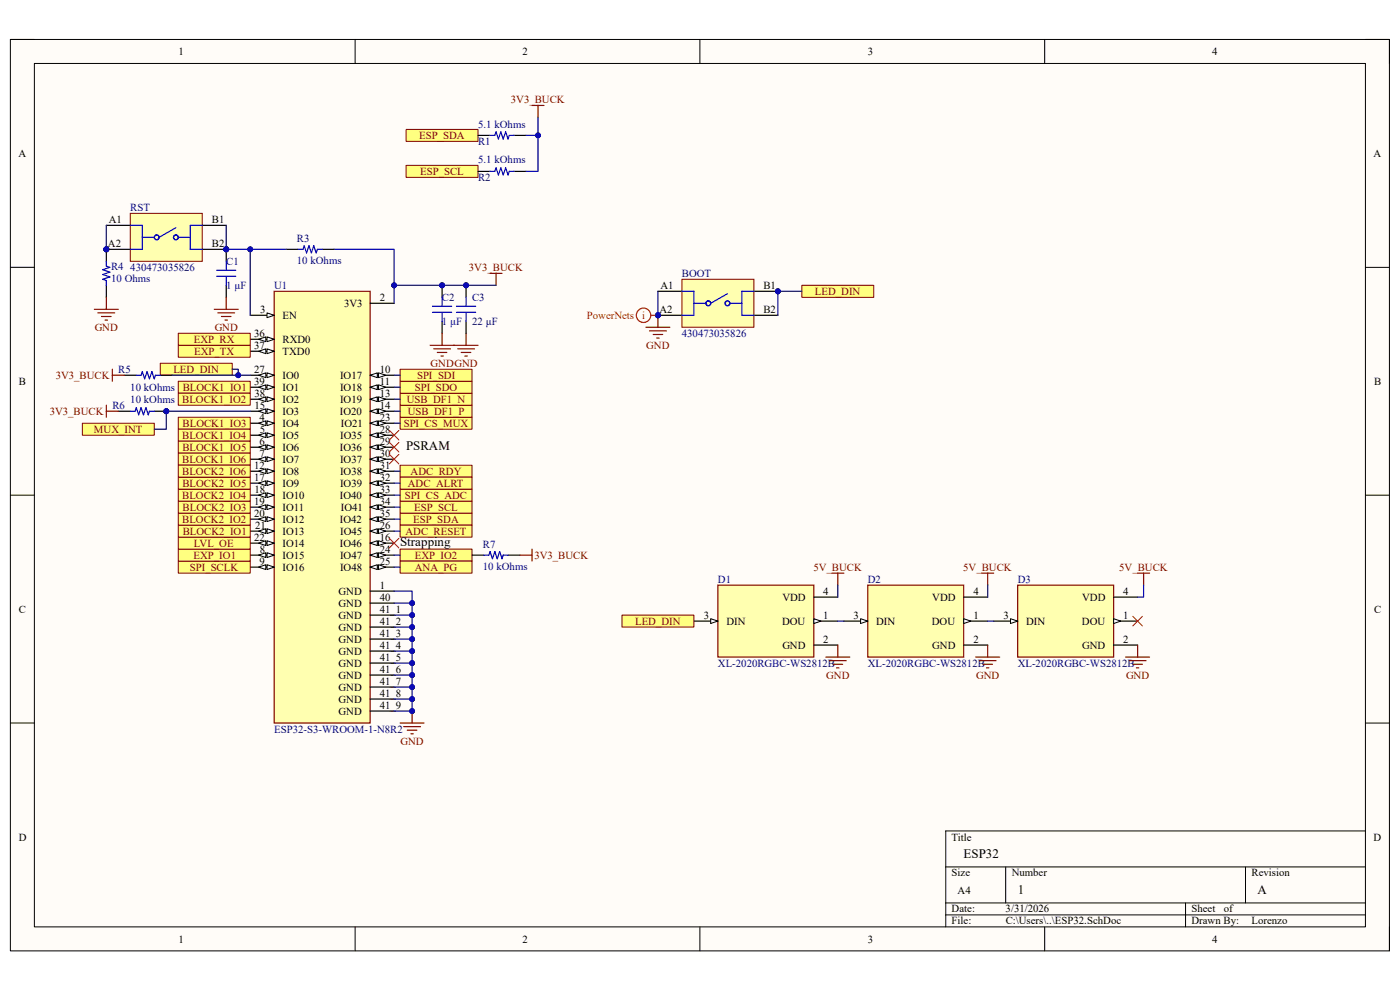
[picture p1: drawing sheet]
<svg xmlns="http://www.w3.org/2000/svg" width="297mm" height="210mm" viewBox="0 0 297 210" stroke-linecap="round" stroke-linejoin="round" font-family="sans-serif">
<path d="M2.2 8.4h292.6v193.3h-292.6z" fill-rule="evenodd" fill="#fffcf8"/>
<path d="M2.2 8.4h292.6v193.3h-292.6z" fill="none" stroke="#000" stroke-width=".21"/>
<path d="M7.3 13.5h282.4v183.1h-282.4z" fill-rule="evenodd" fill="#fffcf8"/>
<g fill="none" stroke="#000" stroke-width=".21">
<path d="M2.2 8.4h5.1M7.3 13.5h282.4v183.1h-282.4zM75.3 8.4v5.1M148.5 8.4v5.1M221.6 8.4v5.1M289.7 8.4h5.1v5.1M2.2 56.7h5.1M289.7 56.7h5.1M2.2 105h5.1M289.7 105.1h5.1M2.2 153.4h5.1M289.7 153.4h5.1"/>
<path d="M289.7 176.3h-89.1v20.3M75.3 196.6v5.1M148.5 196.6v5.1M200.6 183.9h89.1M200.6 191.5h89.1M200.6 194.1h89.1M213.4 183.9v7.6M221.6 196.6v5.1M251.5 191.5v5.1M264.2 183.9v7.6M294.8 196.6v5.1"/>
</g>
<path d="M152.3 124.1h20.4v15.3h-20.4z" fill-rule="evenodd" fill="#ffffb0"/>
<path d="M152.3 124.1h20.4v15.3h-20.4z" fill="none" stroke="#800000" stroke-width=".25"/>
<path d="M147.2 131.8h5.1" fill="none" stroke="#000" stroke-width=".25"/>
<path d="M150.8 131.2l1.5 .6-1.5 .5z" fill="#f8fcff"/>
<path d="M150.8 131.2l1.5 .6-1.5 .5z" fill="none" stroke="#000" stroke-width=".21"/>
<path d="M172.7 126.7h5M172.7 131.8h5" fill="none" stroke="#000" stroke-width=".25"/>
<path d="M172.7 131.3l1.5 .5-1.5 .5z" fill="#f8fcff"/>
<path d="M172.7 131.3l1.5 .5-1.5 .5z" fill="none" stroke="#000" stroke-width=".21"/>
<path d="M172.7 136.8h5" fill="none" stroke="#000" stroke-width=".25"/>
<path d="M58.2 61.8h20.3v91.6h-20.3z" fill-rule="evenodd" fill="#ffffb0"/>
<path d="M58.2 61.8h20.3v91.6h-20.3z" fill="none" stroke="#800000" stroke-width=".25"/>
<path d="M53.1 66.9h5.1" fill="none" stroke="#000" stroke-width=".25"/>
<path d="M56.6 66.4l1.6 .5-1.6 .5z" fill="#f8fcff"/>
<path d="M56.6 66.4l1.6 .5-1.6 .5z" fill="none" stroke="#000" stroke-width=".21"/>
<path d="M53.1 72h5.1" fill="none" stroke="#000" stroke-width=".25"/>
<path d="M56.6 71.5l1.6 .5-1.6 .5z" fill="#f8fcff"/>
<path d="M56.6 71.5l1.6 .5-1.6 .5z" fill="none" stroke="#000" stroke-width=".21"/>
<path d="M54.9 72l1.5-.5v1z" fill="#f8fcff"/>
<path d="M54.9 72l1.5-.5v1z" fill="none" stroke="#000" stroke-width=".21"/>
<path d="M53.1 74.5h5.1" fill="none" stroke="#000" stroke-width=".25"/>
<path d="M56.6 74l1.6 .5-1.6 .5z" fill="#f8fcff"/>
<path d="M56.6 74l1.6 .5-1.6 .5z" fill="none" stroke="#000" stroke-width=".21"/>
<path d="M54.9 74.5l1.5-.5v1z" fill="#f8fcff"/>
<path d="M54.9 74.5l1.5-.5v1z" fill="none" stroke="#000" stroke-width=".21"/>
<path d="M53.1 79.6h5.1" fill="none" stroke="#000" stroke-width=".25"/>
<path d="M56.6 79.1l1.6 .5-1.6 .5z" fill="#f8fcff"/>
<path d="M56.6 79.1l1.6 .5-1.6 .5z" fill="none" stroke="#000" stroke-width=".21"/>
<path d="M54.9 79.6l1.5-.5v1z" fill="#f8fcff"/>
<path d="M54.9 79.6l1.5-.5v1z" fill="none" stroke="#000" stroke-width=".21"/>
<path d="M53.1 82.1h5.1" fill="none" stroke="#000" stroke-width=".25"/>
<path d="M56.6 81.6l1.6 .5-1.6 .6z" fill="#f8fcff"/>
<path d="M56.6 81.6l1.6 .5-1.6 .6z" fill="none" stroke="#000" stroke-width=".21"/>
<path d="M54.9 82.1l1.5-.5v1.1z" fill="#f8fcff"/>
<path d="M54.9 82.1l1.5-.5v1.1z" fill="none" stroke="#000" stroke-width=".21"/>
<path d="M53.1 84.7h5.1" fill="none" stroke="#000" stroke-width=".25"/>
<path d="M56.6 84.2l1.6 .5-1.6 .5z" fill="#f8fcff"/>
<path d="M56.6 84.2l1.6 .5-1.6 .5z" fill="none" stroke="#000" stroke-width=".21"/>
<path d="M54.9 84.7l1.5-.5v1z" fill="#f8fcff"/>
<path d="M54.9 84.7l1.5-.5v1z" fill="none" stroke="#000" stroke-width=".21"/>
<path d="M53.1 87.2h5.1" fill="none" stroke="#000" stroke-width=".25"/>
<path d="M56.6 86.7l1.6 .5-1.6 .5z" fill="#f8fcff"/>
<path d="M56.6 86.7l1.6 .5-1.6 .5z" fill="none" stroke="#000" stroke-width=".21"/>
<path d="M54.9 87.2l1.5-.5v1z" fill="#f8fcff"/>
<path d="M54.9 87.2l1.5-.5v1z" fill="none" stroke="#000" stroke-width=".21"/>
<path d="M53.1 89.8h5.1" fill="none" stroke="#000" stroke-width=".25"/>
<path d="M56.6 89.3l1.6 .5-1.6 .5z" fill="#f8fcff"/>
<path d="M56.6 89.3l1.6 .5-1.6 .5z" fill="none" stroke="#000" stroke-width=".21"/>
<path d="M54.9 89.8l1.5-.5v1z" fill="#f8fcff"/>
<path d="M54.9 89.8l1.5-.5v1z" fill="none" stroke="#000" stroke-width=".21"/>
<path d="M53.1 92.3h5.1" fill="none" stroke="#000" stroke-width=".25"/>
<path d="M56.6 91.8l1.6 .5-1.6 .5z" fill="#f8fcff"/>
<path d="M56.6 91.8l1.6 .5-1.6 .5z" fill="none" stroke="#000" stroke-width=".21"/>
<path d="M54.9 92.3l1.5-.5v1z" fill="#f8fcff"/>
<path d="M54.9 92.3l1.5-.5v1z" fill="none" stroke="#000" stroke-width=".21"/>
<path d="M53.1 94.9h5.1" fill="none" stroke="#000" stroke-width=".25"/>
<path d="M56.6 94.4l1.6 .5-1.6 .5z" fill="#f8fcff"/>
<path d="M56.6 94.4l1.6 .5-1.6 .5z" fill="none" stroke="#000" stroke-width=".21"/>
<path d="M54.9 94.9l1.5-.5v1z" fill="#f8fcff"/>
<path d="M54.9 94.9l1.5-.5v1z" fill="none" stroke="#000" stroke-width=".21"/>
<path d="M53.1 97.4h5.1" fill="none" stroke="#000" stroke-width=".25"/>
<path d="M56.6 96.9l1.6 .5-1.6 .5z" fill="#f8fcff"/>
<path d="M56.6 96.9l1.6 .5-1.6 .5z" fill="none" stroke="#000" stroke-width=".21"/>
<path d="M54.9 97.4l1.5-.5v1z" fill="#f8fcff"/>
<path d="M54.9 97.4l1.5-.5v1z" fill="none" stroke="#000" stroke-width=".21"/>
<path d="M53.1 100h5.1" fill="none" stroke="#000" stroke-width=".25"/>
<path d="M56.6 99.4l1.6 .6-1.6 .5z" fill="#f8fcff"/>
<path d="M56.6 99.4l1.6 .6-1.6 .5z" fill="none" stroke="#000" stroke-width=".21"/>
<path d="M54.9 100l1.5-.6v1.1z" fill="#f8fcff"/>
<path d="M54.9 100l1.5-.6v1.1z" fill="none" stroke="#000" stroke-width=".21"/>
<path d="M53.1 102.5h5.1" fill="none" stroke="#000" stroke-width=".25"/>
<path d="M56.6 102l1.6 .5-1.6 .5z" fill="#f8fcff"/>
<path d="M56.6 102l1.6 .5-1.6 .5z" fill="none" stroke="#000" stroke-width=".21"/>
<path d="M54.9 102.5l1.5-.5v1z" fill="#f8fcff"/>
<path d="M54.9 102.5l1.5-.5v1z" fill="none" stroke="#000" stroke-width=".21"/>
<path d="M53.1 105h5.1" fill="none" stroke="#000" stroke-width=".25"/>
<path d="M56.6 104.5l1.6 .5-1.6 .6z" fill="#f8fcff"/>
<path d="M56.6 104.5l1.6 .5-1.6 .6z" fill="none" stroke="#000" stroke-width=".21"/>
<path d="M54.9 105l1.5-.5v1.1z" fill="#f8fcff"/>
<path d="M54.9 105l1.5-.5v1.1z" fill="none" stroke="#000" stroke-width=".21"/>
<path d="M53.1 107.6h5.1" fill="none" stroke="#000" stroke-width=".25"/>
<path d="M56.6 107.1l1.6 .5-1.6 .5z" fill="#f8fcff"/>
<path d="M56.6 107.1l1.6 .5-1.6 .5z" fill="none" stroke="#000" stroke-width=".21"/>
<path d="M54.9 107.6l1.5-.5v1z" fill="#f8fcff"/>
<path d="M54.9 107.6l1.5-.5v1z" fill="none" stroke="#000" stroke-width=".21"/>
<path d="M53.1 110.1h5.1" fill="none" stroke="#000" stroke-width=".25"/>
<path d="M56.6 109.6l1.6 .5-1.6 .5z" fill="#f8fcff"/>
<path d="M56.6 109.6l1.6 .5-1.6 .5z" fill="none" stroke="#000" stroke-width=".21"/>
<path d="M54.9 110.1l1.5-.5v1z" fill="#f8fcff"/>
<path d="M54.9 110.1l1.5-.5v1z" fill="none" stroke="#000" stroke-width=".21"/>
<path d="M53.1 112.7h5.1" fill="none" stroke="#000" stroke-width=".25"/>
<path d="M56.6 112.2l1.6 .5-1.6 .5z" fill="#f8fcff"/>
<path d="M56.6 112.2l1.6 .5-1.6 .5z" fill="none" stroke="#000" stroke-width=".21"/>
<path d="M54.9 112.7l1.5-.5v1z" fill="#f8fcff"/>
<path d="M54.9 112.7l1.5-.5v1z" fill="none" stroke="#000" stroke-width=".21"/>
<path d="M53.1 115.2h5.1" fill="none" stroke="#000" stroke-width=".25"/>
<path d="M56.6 114.7l1.6 .5-1.6 .5z" fill="#f8fcff"/>
<path d="M56.6 114.7l1.6 .5-1.6 .5z" fill="none" stroke="#000" stroke-width=".21"/>
<path d="M54.9 115.2l1.5-.5v1z" fill="#f8fcff"/>
<path d="M54.9 115.2l1.5-.5v1z" fill="none" stroke="#000" stroke-width=".21"/>
<path d="M53.1 117.8h5.1" fill="none" stroke="#000" stroke-width=".25"/>
<path d="M56.6 117.3l1.6 .5-1.6 .5z" fill="#f8fcff"/>
<path d="M56.6 117.3l1.6 .5-1.6 .5z" fill="none" stroke="#000" stroke-width=".21"/>
<path d="M54.9 117.8l1.5-.5v1z" fill="#f8fcff"/>
<path d="M54.9 117.8l1.5-.5v1z" fill="none" stroke="#000" stroke-width=".21"/>
<path d="M53.1 120.3h5.1" fill="none" stroke="#000" stroke-width=".25"/>
<path d="M56.6 119.8l1.6 .5-1.6 .5z" fill="#f8fcff"/>
<path d="M56.6 119.8l1.6 .5-1.6 .5z" fill="none" stroke="#000" stroke-width=".21"/>
<path d="M54.9 120.3l1.5-.5v1z" fill="#f8fcff"/>
<path d="M54.9 120.3l1.5-.5v1z" fill="none" stroke="#000" stroke-width=".21"/>
<path d="M78.5 64.3h5.1M78.5 79.6h5.1" fill="none" stroke="#000" stroke-width=".25"/>
<path d="M78.5 79.6l1.5-.5v1z" fill="#f8fcff"/>
<path d="M78.5 79.6l1.5-.5v1z" fill="none" stroke="#000" stroke-width=".21"/>
<path d="M80.3 79.1l1.5 .5-1.5 .5z" fill="#f8fcff"/>
<path d="M80.3 79.1l1.5 .5-1.5 .5z" fill="none" stroke="#000" stroke-width=".21"/>
<path d="M78.5 82.1h5.1" fill="none" stroke="#000" stroke-width=".25"/>
<path d="M78.5 82.1l1.5-.5v1.1z" fill="#f8fcff"/>
<path d="M78.5 82.1l1.5-.5v1.1z" fill="none" stroke="#000" stroke-width=".21"/>
<path d="M80.3 81.6l1.5 .5-1.5 .6z" fill="#f8fcff"/>
<path d="M80.3 81.6l1.5 .5-1.5 .6z" fill="none" stroke="#000" stroke-width=".21"/>
<path d="M78.5 84.7h5.1" fill="none" stroke="#000" stroke-width=".25"/>
<path d="M78.5 84.7l1.5-.5v1z" fill="#f8fcff"/>
<path d="M78.5 84.7l1.5-.5v1z" fill="none" stroke="#000" stroke-width=".21"/>
<path d="M80.3 84.2l1.5 .5-1.5 .5z" fill="#f8fcff"/>
<path d="M80.3 84.2l1.5 .5-1.5 .5z" fill="none" stroke="#000" stroke-width=".21"/>
<path d="M78.5 87.2h5.1" fill="none" stroke="#000" stroke-width=".25"/>
<path d="M78.5 87.2l1.6-.5v1z" fill="#f8fcff"/>
<path d="M78.5 87.2l1.6-.5v1z" fill="none" stroke="#000" stroke-width=".21"/>
<path d="M80.3 86.7l1.5 .5-1.5 .5z" fill="#f8fcff"/>
<path d="M80.3 86.7l1.5 .5-1.5 .5z" fill="none" stroke="#000" stroke-width=".21"/>
<path d="M78.5 89.8h5.1" fill="none" stroke="#000" stroke-width=".25"/>
<path d="M78.5 89.8l1.6-.5v1z" fill="#f8fcff"/>
<path d="M78.5 89.8l1.6-.5v1z" fill="none" stroke="#000" stroke-width=".21"/>
<path d="M80.3 89.3l1.5 .5-1.5 .5z" fill="#f8fcff"/>
<path d="M80.3 89.3l1.5 .5-1.5 .5z" fill="none" stroke="#000" stroke-width=".21"/>
<path d="M78.5 92.3h5.1" fill="none" stroke="#000" stroke-width=".25"/>
<path d="M78.5 92.3l1.6-.5v1z" fill="#f8fcff"/>
<path d="M78.5 92.3l1.6-.5v1z" fill="none" stroke="#000" stroke-width=".21"/>
<path d="M80.3 91.8l1.5 .5-1.5 .5z" fill="#f8fcff"/>
<path d="M80.3 91.8l1.5 .5-1.5 .5z" fill="none" stroke="#000" stroke-width=".21"/>
<path d="M78.5 94.9h5.1" fill="none" stroke="#000" stroke-width=".25"/>
<path d="M78.5 94.9l1.6-.5v1z" fill="#f8fcff"/>
<path d="M78.5 94.9l1.6-.5v1z" fill="none" stroke="#000" stroke-width=".21"/>
<path d="M80.3 94.4l1.5 .5-1.5 .5z" fill="#f8fcff"/>
<path d="M80.3 94.4l1.5 .5-1.5 .5z" fill="none" stroke="#000" stroke-width=".21"/>
<path d="M78.5 97.4h5.1" fill="none" stroke="#000" stroke-width=".25"/>
<path d="M78.5 97.4l1.6-.5v1z" fill="#f8fcff"/>
<path d="M78.5 97.4l1.6-.5v1z" fill="none" stroke="#000" stroke-width=".21"/>
<path d="M80.3 96.9l1.5 .5-1.5 .5z" fill="#f8fcff"/>
<path d="M80.3 96.9l1.5 .5-1.5 .5z" fill="none" stroke="#000" stroke-width=".21"/>
<path d="M78.5 100h5.1" fill="none" stroke="#000" stroke-width=".25"/>
<path d="M78.5 100l1.6-.6v1.1z" fill="#f8fcff"/>
<path d="M78.5 100l1.6-.6v1.1z" fill="none" stroke="#000" stroke-width=".21"/>
<path d="M80.3 99.4l1.5 .6-1.5 .5z" fill="#f8fcff"/>
<path d="M80.3 99.4l1.5 .6-1.5 .5z" fill="none" stroke="#000" stroke-width=".21"/>
<path d="M78.5 102.5h5.1" fill="none" stroke="#000" stroke-width=".25"/>
<path d="M78.5 102.5l1.6-.5v1z" fill="#f8fcff"/>
<path d="M78.5 102.5l1.6-.5v1z" fill="none" stroke="#000" stroke-width=".21"/>
<path d="M80.3 102l1.5 .5-1.5 .5z" fill="#f8fcff"/>
<path d="M80.3 102l1.5 .5-1.5 .5z" fill="none" stroke="#000" stroke-width=".21"/>
<path d="M78.5 105h5.1" fill="none" stroke="#000" stroke-width=".25"/>
<path d="M78.5 105l1.6-.5v1.1z" fill="#f8fcff"/>
<path d="M78.5 105l1.6-.5v1.1z" fill="none" stroke="#000" stroke-width=".21"/>
<path d="M80.3 104.5l1.5 .5-1.5 .6z" fill="#f8fcff"/>
<path d="M80.3 104.5l1.5 .5-1.5 .6z" fill="none" stroke="#000" stroke-width=".21"/>
<path d="M78.5 107.6h5.1" fill="none" stroke="#000" stroke-width=".25"/>
<path d="M78.5 107.6l1.6-.5v1z" fill="#f8fcff"/>
<path d="M78.5 107.6l1.6-.5v1z" fill="none" stroke="#000" stroke-width=".21"/>
<path d="M80.3 107.1l1.5 .5-1.5 .5z" fill="#f8fcff"/>
<path d="M80.3 107.1l1.5 .5-1.5 .5z" fill="none" stroke="#000" stroke-width=".21"/>
<path d="M78.5 110.1h5.1" fill="none" stroke="#000" stroke-width=".25"/>
<path d="M78.5 110.1l1.6-.5v1z" fill="#f8fcff"/>
<path d="M78.5 110.1l1.6-.5v1z" fill="none" stroke="#000" stroke-width=".21"/>
<path d="M80.3 109.6l1.5 .5-1.5 .5z" fill="#f8fcff"/>
<path d="M80.3 109.6l1.5 .5-1.5 .5z" fill="none" stroke="#000" stroke-width=".21"/>
<path d="M78.5 112.7h5.1" fill="none" stroke="#000" stroke-width=".25"/>
<path d="M78.5 112.7l1.6-.5v1z" fill="#f8fcff"/>
<path d="M78.5 112.7l1.6-.5v1z" fill="none" stroke="#000" stroke-width=".21"/>
<path d="M80.3 112.2l1.5 .5-1.5 .5z" fill="#f8fcff"/>
<path d="M80.3 112.2l1.5 .5-1.5 .5z" fill="none" stroke="#000" stroke-width=".21"/>
<path d="M78.5 115.2h5.1" fill="none" stroke="#000" stroke-width=".25"/>
<path d="M78.5 115.2l1.6-.5v1z" fill="#f8fcff"/>
<path d="M78.5 115.2l1.6-.5v1z" fill="none" stroke="#000" stroke-width=".21"/>
<path d="M80.3 114.7l1.5 .5-1.5 .5z" fill="#f8fcff"/>
<path d="M80.3 114.7l1.5 .5-1.5 .5z" fill="none" stroke="#000" stroke-width=".21"/>
<path d="M78.5 117.8h5.1" fill="none" stroke="#000" stroke-width=".25"/>
<path d="M78.5 117.8l1.6-.5v1z" fill="#f8fcff"/>
<path d="M78.5 117.8l1.6-.5v1z" fill="none" stroke="#000" stroke-width=".21"/>
<path d="M80.3 117.3l1.5 .5-1.5 .5z" fill="#f8fcff"/>
<path d="M80.3 117.3l1.5 .5-1.5 .5z" fill="none" stroke="#000" stroke-width=".21"/>
<path d="M78.5 120.3h5.1" fill="none" stroke="#000" stroke-width=".25"/>
<path d="M78.5 120.3l1.6-.5v1z" fill="#f8fcff"/>
<path d="M78.5 120.3l1.6-.5v1z" fill="none" stroke="#000" stroke-width=".21"/>
<path d="M80.3 119.8l1.5 .5-1.5 .5z" fill="#f8fcff"/>
<path d="M80.3 119.8l1.5 .5-1.5 .5z" fill="none" stroke="#000" stroke-width=".21"/>
<path d="M78.5 125.4h5.1M78.5 127.9h5.1M78.5 130.5h5.1M78.5 133h5.1M78.5 135.6h5.1M78.5 138.1h5.1M78.5 140.7h5.1M78.5 143.2h5.1M78.5 145.7h5.1M78.5 148.3h5.1M78.5 150.8h5.1" fill="none" stroke="#000" stroke-width=".25"/>
<path d="M84.9 108.9h15.2v2.5h-15.2z" fill-rule="evenodd" fill="#ffff80"/>
<path d="M84.9 108.9h15.2v2.5h-15.2z" fill="none" stroke="#800000" stroke-width=".21"/>
<path d="M84.9 106.3h15.2v2.6h-15.2z" fill-rule="evenodd" fill="#ffff80"/>
<path d="M84.9 106.3h15.2v2.6h-15.2z" fill="none" stroke="#800000" stroke-width=".21"/>
<path d="M37.8 119h15.3v2.6h-15.3z" fill-rule="evenodd" fill="#ffff80"/>
<path d="M37.8 119h15.3v2.6h-15.3z" fill="none" stroke="#800000" stroke-width=".21"/>
<path d="M84.9 88.5h15.2v2.6h-15.2z" fill-rule="evenodd" fill="#ffff80"/>
<path d="M84.9 88.5h15.2v2.6h-15.2z" fill="none" stroke="#800000" stroke-width=".21"/>
<path d="M84.9 111.4h15.2v2.6h-15.2z" fill-rule="evenodd" fill="#ffff80"/>
<path d="M84.9 111.4h15.2v2.6h-15.2z" fill="none" stroke="#800000" stroke-width=".21"/>
<path d="M86.2 27.5h15.2v2.5h-15.2z" fill-rule="evenodd" fill="#ffff80"/>
<path d="M86.2 27.5h15.2v2.5h-15.2z" fill="none" stroke="#800000" stroke-width=".21"/>
<path d="M86.2 35.1h15.2v2.5h-15.2z" fill-rule="evenodd" fill="#ffff80"/>
<path d="M86.2 35.1h15.2v2.5h-15.2z" fill="none" stroke="#800000" stroke-width=".21"/>
<path d="M101.4 28.7h2.6M101.4 36.4h2.6M109.1 28.7h2.5M109.1 36.4h2.5" fill="none" stroke="#000" stroke-width=".25"/>
<path d="M104 28.7h1l.2-.7 .5 1.5 .6-1.5 .5 1.5 .5-1.5 .5 1.5 .2-.8h1.1M104 36.4h1l.2-.8 .5 1.5 .6-1.5 .5 1.5 .5-1.5 .5 1.5 .2-.7h1.1" fill="none" stroke="#00f" stroke-width=".25"/>
<circle cx="93.8" cy="60.5" r=".51" fill="#000080"/>
<circle cx="93.8" cy="60.5" r=".51" fill="none" stroke="#000080" stroke-width=".21"/>
<path d="M93.8 60.5v2.6M93.8 68.2v2.5" fill="none" stroke="#000" stroke-width=".25"/>
<circle cx="93.8" cy="60.5" r=".51" fill="#000080"/>
<circle cx="93.8" cy="60.5" r=".51" fill="none" stroke="#000080" stroke-width=".21"/>
<path d="M91.8 65h4M91.8 66.3h4M93.8 63.1v1.9M93.8 66.3v1.9" fill="none" stroke="#00f" stroke-width=".25"/>
<path d="M91.2 73.2h10.2M92 74h3.6M92.8 74.8h2M93.5 75.5h.5M93.8 70.7v2.5M97.1 74h3.6M97.9 74.8h2M98.6 75.5h.5M98.9 70.7v2.5" fill="none" stroke="#800000" stroke-width=".25"/>
<circle cx="48" cy="52.9" r=".51" fill="#000080"/>
<circle cx="48" cy="52.9" r=".51" fill="none" stroke="#000080" stroke-width=".21"/>
<path d="M48 52.9v2.5M48 60.5v2.6" fill="none" stroke="#000" stroke-width=".25"/>
<circle cx="48" cy="52.9" r=".51" fill="#000080"/>
<circle cx="48" cy="52.9" r=".51" fill="none" stroke="#000080" stroke-width=".21"/>
<path d="M46 57.3h4M46 58.6h4M48 55.4v1.9M48 58.6v1.9M63.3 52.9h1l.2-.8 .5 1.6 .5-1.6 .6 1.6 .5-1.6 .5 1.6 .2-.8h1" fill="none" stroke="#00f" stroke-width=".25"/>
<path d="M45.5 65.6h5M46.2 66.4h3.6M47 67.1h2M47.7 67.9h.5M48 63.1v2.5" fill="none" stroke="#800000" stroke-width=".25"/>
<path d="M60.7 52.9h2.6M68.3 52.9h2.6" fill="none" stroke="#000" stroke-width=".25"/>
<circle cx="22.6" cy="52.9" r=".51" fill="#000080"/>
<circle cx="22.6" cy="52.9" r=".51" fill="none" stroke="#000080" stroke-width=".21"/>
<circle cx="48" cy="52.9" r=".51" fill="#000080"/>
<circle cx="48" cy="52.9" r=".51" fill="none" stroke="#000080" stroke-width=".21"/>
<path d="M27.6 45.3h15.3v10.1h-15.3z" fill-rule="evenodd" fill="#ffffb0"/>
<path d="M27.6 45.3h15.3v10.1h-15.3z" fill="none" stroke="#800000" stroke-width=".21"/>
<path d="M22.6 47.8h5M22.6 52.9h5" fill="none" stroke="#000" stroke-width=".25"/>
<circle cx="22.6" cy="52.9" r=".51" fill="#000080"/>
<circle cx="22.6" cy="52.9" r=".51" fill="none" stroke="#000080" stroke-width=".21"/>
<path d="M42.9 52.9h5.1" fill="none" stroke="#000" stroke-width=".25"/>
<circle cx="48" cy="52.9" r=".51" fill="#000080"/>
<circle cx="48" cy="52.9" r=".51" fill="none" stroke="#000080" stroke-width=".21"/>
<path d="M42.9 47.8h5.1" fill="none" stroke="#000" stroke-width=".25"/>
<g fill="none" stroke="#00f" stroke-width=".25">
<path d="M27.6 47.8h2.6v5.1h-2.6M30.2 50.3h2.5M37.3 48.3l-3.6 2M37.8 50.3h2.6M42.9 47.8h-2.5v5.1h2.5"/>
<circle cx="33.2" cy="50.3" r=".51"/>
<circle cx="37.3" cy="50.3" r=".51"/>
</g>
<circle cx="22.6" cy="52.9" r=".51" fill="#000080"/>
<circle cx="22.6" cy="52.9" r=".51" fill="none" stroke="#000080" stroke-width=".21"/>
<path d="M22.6 52.9v2.5" fill="none" stroke="#000" stroke-width=".25"/>
<circle cx="22.6" cy="52.9" r=".51" fill="#000080"/>
<circle cx="22.6" cy="52.9" r=".51" fill="none" stroke="#000080" stroke-width=".21"/>
<path d="M22.6 60.5v2.6" fill="none" stroke="#000" stroke-width=".25"/>
<path d="M22.6 55.4v1.1l.7 .2-1.5 .5 1.5 .5-1.5 .5 1.5 .5-1.5 .6 .8 .2v1" fill="none" stroke="#00f" stroke-width=".25"/>
<path d="M20 65.6h5.1M20.8 66.4h3.5M21.5 67.1h2.1M22.3 67.9h.5M22.6 63.1v2.5M84.9 153.4h5.1M85.6 154.1h3.6M86.4 154.9h2M87.2 155.7h.5M87.4 150.8v2.6" fill="none" stroke="#800000" stroke-width=".25"/>
<circle cx="87.4" cy="150.8" r=".51" fill="#000080"/>
<circle cx="87.4" cy="150.8" r=".51" fill="none" stroke="#000080" stroke-width=".21"/>
<path d="M175.2 139.4h5.1M176.5 121.6h2.5M177.7 121.6v2.5M177.7 136.8v2.6M176 140.2h3.5M176.7 140.9h2.1M177.5 141.7h.5" fill="none" stroke="#800000" stroke-width=".25"/>
<path d="M184.1 124.1h20.3v15.3h-20.3z" fill-rule="evenodd" fill="#ffffb0"/>
<path d="M184.1 124.1h20.3v15.3h-20.3z" fill="none" stroke="#800000" stroke-width=".25"/>
<path d="M179 131.8h5.1" fill="none" stroke="#000" stroke-width=".25"/>
<path d="M182.6 131.3l1.5 .5-1.5 .5z" fill="#f8fcff"/>
<path d="M182.6 131.3l1.5 .5-1.5 .5z" fill="none" stroke="#000" stroke-width=".21"/>
<path d="M204.4 126.7h5.1M204.4 131.8h5.1" fill="none" stroke="#000" stroke-width=".25"/>
<path d="M204.4 131.3l1.6 .5-1.6 .5z" fill="#f8fcff"/>
<path d="M204.4 131.3l1.6 .5-1.6 .5z" fill="none" stroke="#000" stroke-width=".21"/>
<path d="M204.4 136.8h5.1" fill="none" stroke="#000" stroke-width=".25"/>
<path d="M207 139.4h5.1M208.3 121.6h2.5M209.5 121.6v2.5M209.5 136.8v2.6M207.8 140.2h3.5M208.5 140.9h2.1M209.3 141.7h.5" fill="none" stroke="#800000" stroke-width=".25"/>
<path d="M215.9 124.1h20.4v15.3h-20.4z" fill-rule="evenodd" fill="#ffffb0"/>
<path d="M215.9 124.1h20.4v15.3h-20.4z" fill="none" stroke="#800000" stroke-width=".25"/>
<path d="M210.8 131.8h5.1" fill="none" stroke="#000" stroke-width=".25"/>
<path d="M214.4 131.3l1.5 .5-1.5 .5z" fill="#f8fcff"/>
<path d="M214.4 131.3l1.5 .5-1.5 .5z" fill="none" stroke="#000" stroke-width=".21"/>
<path d="M236.3 126.7h5M236.3 131.8h5" fill="none" stroke="#000" stroke-width=".25"/>
<path d="M236.3 131.3l1.5 .5-1.5 .5z" fill="#f8fcff"/>
<path d="M236.3 131.3l1.5 .5-1.5 .5z" fill="none" stroke="#000" stroke-width=".21"/>
<path d="M236.3 136.8h5" fill="none" stroke="#000" stroke-width=".25"/>
<path d="M238.8 139.4h5.1M241.3 136.8v2.6M241.3 121.6h2.6M242.6 121.6v2.5M239.6 140.2h3.5M240.3 140.9h2.1M241.1 141.7h.5" fill="none" stroke="#800000" stroke-width=".25"/>
<path d="M240.3 130.7l2.1 2.1M242.4 130.7l-2.1 2.1" fill="none" stroke="#f00" stroke-width=".21"/>
<path d="M34 77.1h15.3v2.5h-15.3z" fill-rule="evenodd" fill="#ffff80"/>
<path d="M34 77.1h15.3v2.5h-15.3z" fill="none" stroke="#800000" stroke-width=".21"/>
<path d="M131.9 130.5h15.3v2.5h-15.3z" fill-rule="evenodd" fill="#ffff80"/>
<path d="M131.9 130.5h15.3v2.5h-15.3z" fill="none" stroke="#800000" stroke-width=".21"/>
<path d="M82.6 91.3l2 2M82.6 93.9l2 2M82.6 96.4l2 2M84.6 91.3l-2 2M84.6 93.9l-2 2M84.6 96.4l-2 2M82.6 114.2l2 2M84.6 114.2l-2 2" fill="none" stroke="#f00" stroke-width=".21"/>
<path d="M26.4 79.6h2.5M34 79.6h2.5" fill="none" stroke="#000" stroke-width=".25"/>
<path d="M28.9 79.6h1l.3-.8 .5 1.6 .5-1.6 .5 1.6 .5-1.6 .5 1.6 .3-.8h1" fill="none" stroke="#00f" stroke-width=".25"/>
<path d="M84.9 86h15.2v2.5h-15.2z" fill-rule="evenodd" fill="#ffff80"/>
<path d="M84.9 86h15.2v2.5h-15.2z" fill="none" stroke="#800000" stroke-width=".21"/>
<path d="M84.9 83.4h15.2v2.6h-15.2z" fill-rule="evenodd" fill="#ffff80"/>
<path d="M84.9 83.4h15.2v2.6h-15.2z" fill="none" stroke="#800000" stroke-width=".21"/>
<circle cx="35.3" cy="87.2" r=".51" fill="#000080"/>
<circle cx="35.3" cy="87.2" r=".51" fill="none" stroke="#000080" stroke-width=".21"/>
<path d="M32.7 87.2h2.6" fill="none" stroke="#000" stroke-width=".25"/>
<circle cx="35.3" cy="87.2" r=".51" fill="#000080"/>
<circle cx="35.3" cy="87.2" r=".51" fill="none" stroke="#000080" stroke-width=".21"/>
<path d="M25.1 87.2h2.5" fill="none" stroke="#000" stroke-width=".25"/>
<path d="M27.6 87.2h1.1l.2-.7 .5 1.5 .5-1.5 .5 1.5 .6-1.5 .5 1.5 .2-.8h1" fill="none" stroke="#00f" stroke-width=".25"/>
<path d="M84.9 80.9h15.2v2.5h-15.2z" fill-rule="evenodd" fill="#ffff80"/>
<path d="M84.9 80.9h15.2v2.5h-15.2z" fill="none" stroke="#800000" stroke-width=".21"/>
<path d="M84.9 78.3h15.2v2.6h-15.2z" fill-rule="evenodd" fill="#ffff80"/>
<path d="M84.9 78.3h15.2v2.6h-15.2z" fill="none" stroke="#800000" stroke-width=".21"/>
<path d="M37.8 80.9h15.3v2.5h-15.3z" fill-rule="evenodd" fill="#ffff80"/>
<path d="M37.8 80.9h15.3v2.5h-15.3z" fill="none" stroke="#800000" stroke-width=".21"/>
<path d="M37.8 83.4h15.3v2.6h-15.3z" fill-rule="evenodd" fill="#ffff80"/>
<path d="M37.8 83.4h15.3v2.6h-15.3z" fill="none" stroke="#800000" stroke-width=".21"/>
<path d="M37.8 88.5h15.3v2.6h-15.3z" fill-rule="evenodd" fill="#ffff80"/>
<path d="M37.8 88.5h15.3v2.6h-15.3z" fill="none" stroke="#800000" stroke-width=".21"/>
<path d="M37.8 91.1h15.3v2.5h-15.3z" fill-rule="evenodd" fill="#ffff80"/>
<path d="M37.8 91.1h15.3v2.5h-15.3z" fill="none" stroke="#800000" stroke-width=".21"/>
<path d="M37.8 93.6h15.3v2.5h-15.3z" fill-rule="evenodd" fill="#ffff80"/>
<path d="M37.8 93.6h15.3v2.5h-15.3z" fill="none" stroke="#800000" stroke-width=".21"/>
<path d="M37.8 96.1h15.3v2.6h-15.3z" fill-rule="evenodd" fill="#ffff80"/>
<path d="M37.8 96.1h15.3v2.6h-15.3z" fill="none" stroke="#800000" stroke-width=".21"/>
<path d="M37.8 73.2h15.3v2.6h-15.3z" fill-rule="evenodd" fill="#ffff80"/>
<path d="M37.8 73.2h15.3v2.6h-15.3z" fill="none" stroke="#800000" stroke-width=".21"/>
<path d="M37.8 116.5h15.3v2.5h-15.3z" fill-rule="evenodd" fill="#ffff80"/>
<path d="M37.8 116.5h15.3v2.5h-15.3z" fill="none" stroke="#800000" stroke-width=".21"/>
<path d="M37.8 70.7h15.3v2.5h-15.3z" fill-rule="evenodd" fill="#ffff80"/>
<path d="M37.8 70.7h15.3v2.5h-15.3z" fill="none" stroke="#800000" stroke-width=".21"/>
<path d="M37.8 114h15.3v2.5h-15.3z" fill-rule="evenodd" fill="#ffff80"/>
<path d="M37.8 114h15.3v2.5h-15.3z" fill="none" stroke="#800000" stroke-width=".21"/>
<path d="M84.9 116.5h15.2v2.5h-15.2z" fill-rule="evenodd" fill="#ffff80"/>
<path d="M84.9 116.5h15.2v2.5h-15.2z" fill="none" stroke="#800000" stroke-width=".21"/>
<path d="M100.1 117.8h2.6M107.8 117.8h2.5" fill="none" stroke="#000" stroke-width=".25"/>
<path d="M102.7 117.8h1l.3-.8 .5 1.5 .5-1.5 .5 1.5 .5-1.5 .5 1.5 .3-.7h1" fill="none" stroke="#00f" stroke-width=".25"/>
<path d="M84.9 119h15.2v2.6h-15.2z" fill-rule="evenodd" fill="#ffff80"/>
<path d="M84.9 119h15.2v2.6h-15.2z" fill="none" stroke="#800000" stroke-width=".21"/>
<path d="M17.5 89.8h15.2v2.5h-15.2z" fill-rule="evenodd" fill="#ffff80"/>
<path d="M17.5 89.8h15.2v2.5h-15.2z" fill="none" stroke="#800000" stroke-width=".21"/>
<circle cx="98.9" cy="60.5" r=".51" fill="#000080"/>
<circle cx="98.9" cy="60.5" r=".51" fill="none" stroke="#000080" stroke-width=".21"/>
<path d="M98.9 60.5v2.6M98.9 68.2v2.5" fill="none" stroke="#000" stroke-width=".25"/>
<circle cx="98.9" cy="60.5" r=".51" fill="#000080"/>
<circle cx="98.9" cy="60.5" r=".51" fill="none" stroke="#000080" stroke-width=".21"/>
<path d="M96.8 65h4.1M96.8 66.3h4.1M98.9 63.1v1.9M98.9 66.3v1.9" fill="none" stroke="#00f" stroke-width=".25"/>
<path d="M37.8 111.4h15.3v2.6h-15.3z" fill-rule="evenodd" fill="#ffff80"/>
<path d="M37.8 111.4h15.3v2.6h-15.3z" fill="none" stroke="#800000" stroke-width=".21"/>
<path d="M37.8 108.9h15.3v2.5h-15.3z" fill-rule="evenodd" fill="#ffff80"/>
<path d="M37.8 108.9h15.3v2.5h-15.3z" fill="none" stroke="#800000" stroke-width=".21"/>
<path d="M37.8 106.3h15.3v2.6h-15.3z" fill-rule="evenodd" fill="#ffff80"/>
<path d="M37.8 106.3h15.3v2.6h-15.3z" fill="none" stroke="#800000" stroke-width=".21"/>
<path d="M37.8 103.8h15.3v2.5h-15.3z" fill-rule="evenodd" fill="#ffff80"/>
<path d="M37.8 103.8h15.3v2.5h-15.3z" fill="none" stroke="#800000" stroke-width=".21"/>
<path d="M37.8 101.2h15.3v2.6h-15.3z" fill-rule="evenodd" fill="#ffff80"/>
<path d="M37.8 101.2h15.3v2.6h-15.3z" fill="none" stroke="#800000" stroke-width=".21"/>
<path d="M37.8 98.7h15.3v2.5h-15.3z" fill-rule="evenodd" fill="#ffff80"/>
<path d="M37.8 98.7h15.3v2.5h-15.3z" fill="none" stroke="#800000" stroke-width=".21"/>
<path d="M84.9 103.8h15.2v2.5h-15.2z" fill-rule="evenodd" fill="#ffff80"/>
<path d="M84.9 103.8h15.2v2.5h-15.2z" fill="none" stroke="#800000" stroke-width=".21"/>
<path d="M84.9 98.7h15.2v2.5h-15.2z" fill-rule="evenodd" fill="#ffff80"/>
<path d="M84.9 98.7h15.2v2.5h-15.2z" fill="none" stroke="#800000" stroke-width=".21"/>
<path d="M84.9 101.2h15.2v2.6h-15.2z" fill-rule="evenodd" fill="#ffff80"/>
<path d="M84.9 101.2h15.2v2.6h-15.2z" fill="none" stroke="#800000" stroke-width=".21"/>
<circle cx="139.6" cy="66.9" r=".51" fill="#000080"/>
<circle cx="139.6" cy="66.9" r=".51" fill="none" stroke="#000080" stroke-width=".21"/>
<circle cx="165" cy="61.8" r=".51" fill="#000080"/>
<circle cx="165" cy="61.8" r=".51" fill="none" stroke="#000080" stroke-width=".21"/>
<path d="M144.7 59.3h15.2v10.1h-15.2z" fill-rule="evenodd" fill="#ffffb0"/>
<path d="M144.7 59.3h15.2v10.1h-15.2z" fill="none" stroke="#800000" stroke-width=".21"/>
<path d="M139.6 61.8h5.1M139.6 66.9h5.1" fill="none" stroke="#000" stroke-width=".25"/>
<circle cx="139.6" cy="66.9" r=".51" fill="#000080"/>
<circle cx="139.6" cy="66.9" r=".51" fill="none" stroke="#000080" stroke-width=".21"/>
<path d="M159.9 66.9h5.1M159.9 61.8h5.1" fill="none" stroke="#000" stroke-width=".25"/>
<circle cx="165" cy="61.8" r=".51" fill="#000080"/>
<circle cx="165" cy="61.8" r=".51" fill="none" stroke="#000080" stroke-width=".21"/>
<g fill="none" stroke="#00f" stroke-width=".25">
<path d="M144.7 61.8h2.5v5.1h-2.5M147.2 64.3h2.6M154.3 62.3l-3.5 2M154.8 64.3h2.6M159.9 61.8h-2.5v5.1h2.5"/>
<circle cx="150.3" cy="64.3" r=".51"/>
<circle cx="154.3" cy="64.3" r=".51"/>
</g>
<path d="M137 69.4h5.1M137.8 70.2h3.6M138.6 71h2M139.3 71.7h.5M139.6 66.9v2.5" fill="none" stroke="#800000" stroke-width=".25"/>
<circle cx="139.6" cy="66.9" r=".51" fill="#000080"/>
<circle cx="139.6" cy="66.9" r=".51" fill="none" stroke="#000080" stroke-width=".21"/>
<path d="M170.1 60.5h15.3v2.6h-15.3z" fill-rule="evenodd" fill="#ffff80"/>
<path d="M170.1 60.5h15.3v2.6h-15.3z" fill="none" stroke="#800000" stroke-width=".21"/>
<path d="M104 58h2.5M105.2 58v2.5" fill="none" stroke="#800000" stroke-width=".25"/>
<path d="M114.1 24.9v11.5h-2.5" fill="none" stroke="#000080" stroke-width=".25"/>
<circle cx="114.1" cy="28.7" r=".51" fill="#000080"/>
<circle cx="114.1" cy="28.7" r=".51" fill="none" stroke="#000080" stroke-width=".21"/>
<path d="M111.6 28.7h2.5" fill="none" stroke="#000080" stroke-width=".25"/>
<circle cx="114.1" cy="28.7" r=".51" fill="#000080"/>
<circle cx="114.1" cy="28.7" r=".51" fill="none" stroke="#000080" stroke-width=".21"/>
<path d="M105.2 60.5h-21.6v3.8" fill="none" stroke="#000080" stroke-width=".25"/>
<circle cx="98.9" cy="60.5" r=".51" fill="#000080"/>
<circle cx="98.9" cy="60.5" r=".51" fill="none" stroke="#000080" stroke-width=".21"/>
<circle cx="93.8" cy="60.5" r=".51" fill="#000080"/>
<circle cx="93.8" cy="60.5" r=".51" fill="none" stroke="#000080" stroke-width=".21"/>
<circle cx="83.6" cy="60.5" r=".51" fill="#000080"/>
<circle cx="83.6" cy="60.5" r=".51" fill="none" stroke="#000080" stroke-width=".21"/>
<path d="M48 52.9h12.7" fill="none" stroke="#000080" stroke-width=".25"/>
<circle cx="48" cy="52.9" r=".51" fill="#000080"/>
<circle cx="48" cy="52.9" r=".51" fill="none" stroke="#000080" stroke-width=".21"/>
<circle cx="53.1" cy="52.9" r=".51" fill="#000080"/>
<circle cx="53.1" cy="52.9" r=".51" fill="none" stroke="#000080" stroke-width=".21"/>
<path d="M53.1 52.9v14" fill="none" stroke="#000080" stroke-width=".25"/>
<circle cx="53.1" cy="52.9" r=".51" fill="#000080"/>
<circle cx="53.1" cy="52.9" r=".51" fill="none" stroke="#000080" stroke-width=".21"/>
<path d="M70.9 52.9h12.7v7.6" fill="none" stroke="#000080" stroke-width=".25"/>
<circle cx="83.6" cy="60.5" r=".51" fill="#000080"/>
<circle cx="83.6" cy="60.5" r=".51" fill="none" stroke="#000080" stroke-width=".21"/>
<path d="M48 47.8v5.1" fill="none" stroke="#000080" stroke-width=".25"/>
<circle cx="48" cy="52.9" r=".51" fill="#000080"/>
<circle cx="48" cy="52.9" r=".51" fill="none" stroke="#000080" stroke-width=".21"/>
<path d="M22.6 47.8v5.1" fill="none" stroke="#000080" stroke-width=".25"/>
<circle cx="22.6" cy="52.9" r=".51" fill="#000080"/>
<circle cx="22.6" cy="52.9" r=".51" fill="none" stroke="#000080" stroke-width=".21"/>
<path d="M83.6 127.9h3.8" fill="none" stroke="#000080" stroke-width=".25"/>
<circle cx="87.4" cy="127.9" r=".51" fill="#000080"/>
<circle cx="87.4" cy="127.9" r=".51" fill="none" stroke="#000080" stroke-width=".21"/>
<path d="M83.6 130.5h3.8" fill="none" stroke="#000080" stroke-width=".25"/>
<circle cx="87.4" cy="130.5" r=".51" fill="#000080"/>
<circle cx="87.4" cy="130.5" r=".51" fill="none" stroke="#000080" stroke-width=".21"/>
<path d="M83.6 133h3.8" fill="none" stroke="#000080" stroke-width=".25"/>
<circle cx="87.4" cy="133" r=".51" fill="#000080"/>
<circle cx="87.4" cy="133" r=".51" fill="none" stroke="#000080" stroke-width=".21"/>
<path d="M83.6 135.6h3.8" fill="none" stroke="#000080" stroke-width=".25"/>
<circle cx="87.4" cy="135.6" r=".51" fill="#000080"/>
<circle cx="87.4" cy="135.6" r=".51" fill="none" stroke="#000080" stroke-width=".21"/>
<path d="M83.6 138.1h3.8" fill="none" stroke="#000080" stroke-width=".25"/>
<circle cx="87.4" cy="138.1" r=".51" fill="#000080"/>
<circle cx="87.4" cy="138.1" r=".51" fill="none" stroke="#000080" stroke-width=".21"/>
<path d="M83.6 140.7h3.8" fill="none" stroke="#000080" stroke-width=".25"/>
<circle cx="87.4" cy="140.7" r=".51" fill="#000080"/>
<circle cx="87.4" cy="140.7" r=".51" fill="none" stroke="#000080" stroke-width=".21"/>
<path d="M83.6 143.2h3.8" fill="none" stroke="#000080" stroke-width=".25"/>
<circle cx="87.4" cy="143.2" r=".51" fill="#000080"/>
<circle cx="87.4" cy="143.2" r=".51" fill="none" stroke="#000080" stroke-width=".21"/>
<path d="M83.6 145.7h3.8" fill="none" stroke="#000080" stroke-width=".25"/>
<circle cx="87.4" cy="145.7" r=".51" fill="#000080"/>
<circle cx="87.4" cy="145.7" r=".51" fill="none" stroke="#000080" stroke-width=".21"/>
<path d="M83.6 148.3h3.8" fill="none" stroke="#000080" stroke-width=".25"/>
<circle cx="87.4" cy="148.3" r=".51" fill="#000080"/>
<circle cx="87.4" cy="148.3" r=".51" fill="none" stroke="#000080" stroke-width=".21"/>
<path d="M83.6 125.4h3.8v25.4h-3.8" fill="none" stroke="#000080" stroke-width=".25"/>
<circle cx="87.4" cy="127.9" r=".51" fill="#000080"/>
<circle cx="87.4" cy="127.9" r=".51" fill="none" stroke="#000080" stroke-width=".21"/>
<circle cx="87.4" cy="130.5" r=".51" fill="#000080"/>
<circle cx="87.4" cy="130.5" r=".51" fill="none" stroke="#000080" stroke-width=".21"/>
<circle cx="87.4" cy="133" r=".51" fill="#000080"/>
<circle cx="87.4" cy="133" r=".51" fill="none" stroke="#000080" stroke-width=".21"/>
<circle cx="87.4" cy="135.6" r=".51" fill="#000080"/>
<circle cx="87.4" cy="135.6" r=".51" fill="none" stroke="#000080" stroke-width=".21"/>
<circle cx="87.4" cy="138.1" r=".51" fill="#000080"/>
<circle cx="87.4" cy="138.1" r=".51" fill="none" stroke="#000080" stroke-width=".21"/>
<circle cx="87.4" cy="140.7" r=".51" fill="#000080"/>
<circle cx="87.4" cy="140.7" r=".51" fill="none" stroke="#000080" stroke-width=".21"/>
<circle cx="87.4" cy="143.2" r=".51" fill="#000080"/>
<circle cx="87.4" cy="143.2" r=".51" fill="none" stroke="#000080" stroke-width=".21"/>
<circle cx="87.4" cy="145.7" r=".51" fill="#000080"/>
<circle cx="87.4" cy="145.7" r=".51" fill="none" stroke="#000080" stroke-width=".21"/>
<circle cx="87.4" cy="148.3" r=".51" fill="#000080"/>
<circle cx="87.4" cy="148.3" r=".51" fill="none" stroke="#000080" stroke-width=".21"/>
<circle cx="87.4" cy="150.8" r=".51" fill="#000080"/>
<circle cx="87.4" cy="150.8" r=".51" fill="none" stroke="#000080" stroke-width=".21"/>
<path d="M36.5 79.6h16.6" fill="none" stroke="#000080" stroke-width=".25"/>
<circle cx="50.5" cy="79.6" r=".51" fill="#000080"/>
<circle cx="50.5" cy="79.6" r=".51" fill="none" stroke="#000080" stroke-width=".21"/>
<path d="M35.3 87.2h17.8M83.6 84.7h1.3M83.6 87.2h1.3" fill="none" stroke="#000080" stroke-width=".25"/>
<circle cx="35.3" cy="87.2" r=".51" fill="#000080"/>
<circle cx="35.3" cy="87.2" r=".51" fill="none" stroke="#000080" stroke-width=".21"/>
<path d="M49.3 78.3h1.2v1.3M83.6 117.8h1.3M83.6 120.3h1.3" fill="none" stroke="#000080" stroke-width=".25"/>
<circle cx="50.5" cy="79.6" r=".51" fill="#000080"/>
<circle cx="50.5" cy="79.6" r=".51" fill="none" stroke="#000080" stroke-width=".21"/>
<g fill="none" stroke="#000080" stroke-width=".25">
<path d="M83.6 79.6h1.3M35.3 87.2v3.9h-2.6M83.6 82.1h1.3M83.6 100h1.3M83.6 89.8h1.3M83.6 110.1h1.3M83.6 107.6h1.3M83.6 105h1.3M83.6 102.5h1.3M83.6 112.7h1.3M177.7 124.1v2.6M177.7 131.8h1.3"/>
<path d="M209.5 124.1v2.6M209.5 131.8h1.3M242.6 124.1v2.6h-1.3"/>
</g>
<circle cx="35.3" cy="87.2" r=".51" fill="#000080"/>
<circle cx="35.3" cy="87.2" r=".51" fill="none" stroke="#000080" stroke-width=".21"/>
<path d="M170.1 61.8h-5.1v5.1" fill="none" stroke="#000080" stroke-width=".25"/>
<circle cx="165" cy="61.8" r=".51" fill="#000080"/>
<circle cx="165" cy="61.8" r=".51" fill="none" stroke="#000080" stroke-width=".21"/>
<path d="M139.6 61.8v5.1" fill="none" stroke="#000080" stroke-width=".25"/>
<circle cx="139.6" cy="66.9" r=".51" fill="#000080"/>
<circle cx="139.6" cy="66.9" r=".51" fill="none" stroke="#000080" stroke-width=".21"/>
<path d="M112.9 22.4h2.5M114.1 22.4v2.5M23.8 78.3v2.6M23.8 79.6h2.6M22.6 86v2.5M22.6 87.2h2.5M110.3 117.8h2.6M112.9 116.5v2.5" fill="none" stroke="#800000" stroke-width=".25"/>
<g fill="none" stroke="#f00" stroke-width=".25">
<path d="M138.1 66.9h1.5"/>
<circle cx="136.5" cy="66.9" r="1.53"/>
</g>
<circle cx="139.6" cy="66.9" r=".51" fill="#000080"/>
<circle cx="139.6" cy="66.9" r=".51" fill="none" stroke="#000080" stroke-width=".21"/>
<g font-size="2.8">
<text x="86.1" y="95.5">PSRAM</text>
<text x="84.9" y="115.9">Strapping</text>
<text x="204.4" y="182">ESP32</text>
<text x="215.9" y="189.7">1</text>
<text x="266.8" y="189.7">A</text>
</g>
<g font-size="2.3">
<text x="37.9" y="11.7">1</text>
<text x="110.9" y="11.7">2</text>
<text x="184.1" y="11.7">3</text>
<text x="257.1" y="11.7">4</text>
<text x="3.9" y="33.3">A</text>
<text x="291.4" y="33.3">A</text>
<text x="23.1" y="47.3">A1</text>
<text x="45" y="47.3">B1</text>
<text x="22.9" y="52.4">A2</text>
<text x="45" y="52.4">B2</text>
<text x="73" y="65.1">3V3</text>
<text x="80.6" y="63.8">2</text>
<text x="140.1" y="61.3">A1</text>
<text x="162" y="61.3">B1</text>
<text x="53.9" y="71.5">36</text>
<text x="55.2" y="66.4">3</text>
<text x="59.9" y="67.6">EN</text>
<text x="139.9" y="66.4">A2</text>
<text x="162" y="66.4">B2</text>
<text x="53.9" y="74">37</text>
<text x="59.9" y="72.7">RXD0</text>
<text x="59.9" y="75.3">TXD0</text>
<text x="4" y="81.6">B</text>
<text x="53.9" y="79.1">27</text>
<text x="53.9" y="81.6">39</text>
<text x="59.9" y="80.3">IO0</text>
<text x="59.9" y="82.9">IO1</text>
<text x="72.1" y="80.3">IO17</text>
<text x="72.1" y="82.9">IO18</text>
<text x="80.6" y="79.1">10</text>
<text x="80.6" y="81.6">11</text>
<text x="291.5" y="81.6">B</text>
<text x="54" y="84.2">38</text>
<text x="54" y="86.7">15</text>
<text x="55.1" y="89.3">4</text>
<text x="59.9" y="85.4">IO2</text>
<text x="59.9" y="88">IO3</text>
<text x="72.1" y="88">IO20</text>
<text x="72.1" y="85.4">IO19</text>
<text x="80.6" y="84.2">13</text>
<text x="80.6" y="86.7">14</text>
<text x="80.6" y="89.3">23</text>
<text x="55.1" y="94.4">6</text>
<text x="55.1" y="91.8">5</text>
<text x="59.9" y="90.6">IO4</text>
<text x="59.9" y="93.1">IO5</text>
<text x="59.9" y="95.6">IO6</text>
<text x="72.1" y="95.6">IO36</text>
<text x="72.2" y="93.1">IO35</text>
<text x="72.3" y="90.6">IO21</text>
<text x="80.6" y="91.8">28</text>
<text x="80.6" y="94.4">29</text>
<text x="53.9" y="99.4">12</text>
<text x="53.9" y="102">17</text>
<text x="55.1" y="96.9">7</text>
<text x="59.9" y="98.2">IO7</text>
<text x="59.9" y="100.7">IO8</text>
<text x="72.1" y="98.2">IO37</text>
<text x="72.1" y="100.7">IO38</text>
<text x="80.6" y="96.9">30</text>
<text x="80.6" y="99.4">31</text>
<text x="80.6" y="102">32</text>
<text x="53.9" y="107.1">19</text>
<text x="54" y="104.5">18</text>
<text x="59.9" y="103.3">IO9</text>
<text x="59.9" y="105.8">IO10</text>
<text x="72.1" y="105.8">IO40</text>
<text x="72.1" y="103.3">IO39</text>
<text x="80.6" y="104.5">33</text>
<text x="80.6" y="107.1">34</text>
<text x="53.9" y="109.6">20</text>
<text x="54.1" y="112.1">21</text>
<text x="59.9" y="108.3">IO11</text>
<text x="59.9" y="110.9">IO12</text>
<text x="59.9" y="113.4">IO13</text>
<text x="72.1" y="110.9">IO42</text>
<text x="72.2" y="113.4">IO45</text>
<text x="72.3" y="108.3">IO41</text>
<text x="80.6" y="109.6">35</text>
<text x="80.6" y="112.1">26</text>
<text x="53.9" y="114.7">22</text>
<text x="55.1" y="119.8">9</text>
<text x="55.1" y="117.3">8</text>
<text x="59.9" y="116">IO14</text>
<text x="59.9" y="118.5">IO15</text>
<text x="72.1" y="116">IO46</text>
<text x="72.1" y="118.5">IO47</text>
<text x="80.6" y="114.7">16</text>
<text x="80.6" y="117.3">24</text>
<text x="80.6" y="119.8">25</text>
<text x="59.9" y="121.1">IO16</text>
<text x="72.1" y="121.1">IO48</text>
<text x="80.6" y="124.9">1</text>
<text x="4" y="130">C</text>
<text x="71.8" y="126.2">GND</text>
<text x="71.8" y="128.7">GND</text>
<text x="71.8" y="131.2">GND</text>
<text x="80.6" y="127.4">40</text>
<text x="80.6" y="130">41_1</text>
<text x="149.3" y="131.2">3</text>
<text x="166" y="127.4">VDD</text>
<text x="174.7" y="126.2">4</text>
<text x="174.7" y="131.2">1</text>
<text x="181.1" y="131.2">3</text>
<text x="197.8" y="127.4">VDD</text>
<text x="206.5" y="126.2">4</text>
<text x="206.5" y="131.2">1</text>
<text x="212.9" y="131.2">3</text>
<text x="229.6" y="127.4">VDD</text>
<text x="238.3" y="126.2">4</text>
<text x="238.3" y="131.2">1</text>
<text x="291.5" y="130">C</text>
<text x="71.8" y="133.8">GND</text>
<text x="71.8" y="136.3">GND</text>
<text x="80.6" y="132.5">41_2</text>
<text x="80.6" y="135">41_3</text>
<text x="80.6" y="137.6">41_4</text>
<text x="154.1" y="132.5">DIN</text>
<text x="165.9" y="132.5">DOU</text>
<text x="166" y="137.6">GND</text>
<text x="174.7" y="136.3">2</text>
<text x="185.9" y="132.5">DIN</text>
<text x="197.7" y="132.5">DOU</text>
<text x="197.8" y="137.6">GND</text>
<text x="206.5" y="136.3">2</text>
<text x="217.7" y="132.5">DIN</text>
<text x="229.5" y="132.5">DOU</text>
<text x="229.6" y="137.6">GND</text>
<text x="238.3" y="136.3">2</text>
<text x="71.8" y="138.9">GND</text>
<text x="71.8" y="141.4">GND</text>
<text x="71.8" y="144">GND</text>
<text x="80.6" y="140.1">41_5</text>
<text x="80.6" y="142.7">41_6</text>
<text x="71.8" y="146.5">GND</text>
<text x="71.8" y="149.1">GND</text>
<text x="80.6" y="145.2">41_7</text>
<text x="80.6" y="147.8">41_8</text>
<text x="71.8" y="151.6">GND</text>
<text x="80.6" y="150.3">41_9</text>
<text x="4" y="178.3">D</text>
<text x="201.9" y="178.3">Title</text>
<text x="291.4" y="178.3">D</text>
<text x="201.9" y="185.9">Size</text>
<text x="214.6" y="185.9">Number</text>
<text x="265.5" y="185.9">Revision</text>
<text x="203.2" y="189.7">A4</text>
<text x="201.9" y="193.5">Date:</text>
<text x="201.9" y="196.1">File:</text>
<text x="213.3" y="193.5">3/31/2026</text>
<text x="213.4" y="196.1">C:\Users\..\ESP32.SchDoc</text>
<text x="252.8" y="193.5">Sheet</text>
<text x="252.8" y="196.1">Drawn By:</text>
<text x="259.6" y="193.5">of</text>
<text x="265.5" y="196.1">Lorenzo</text>
<text x="37.9" y="199.9">1</text>
<text x="110.9" y="199.9">2</text>
<text x="184.1" y="199.9">3</text>
<text x="257.1" y="199.9">4</text>
</g>
<g font-size="2.3" fill="#800000">
<text x="108.4" y="21.8">3V3_BUCK</text>
<text x="88.9" y="29.5">ESP_SDA</text>
<text x="89.2" y="37.1">ESP_SCL</text>
<text x="99.5" y="57.4">3V3_BUCK</text>
<text x="172.9" y="62.6">LED_DIN</text>
<text x="20.1" y="70.2">GND</text>
<text x="45.6" y="70.2">GND</text>
<text x="41.1" y="72.7">EXP_RX</text>
<text x="41.2" y="75.3">EXP_TX</text>
<text x="91.4" y="77.8">GNDGND</text>
<text x="137.1" y="74">GND</text>
<text x="11.8" y="80.3">3V3_BUCK</text>
<text x="36.8" y="79.1">LED_DIN</text>
<text x="38.8" y="82.9">BLOCK1_IO1</text>
<text x="88" y="82.9">SPI_SDO</text>
<text x="88.5" y="80.3">SPI_SDI</text>
<text x="10.5" y="88">3V3_BUCK</text>
<text x="38.7" y="85.4">BLOCK1_IO2</text>
<text x="86.3" y="85.4">USB_DF1_N</text>
<text x="86.5" y="88">USB_DF1_P</text>
<text x="19.9" y="91.8">MUX_INT</text>
<text x="38.7" y="93.1">BLOCK1_IO4</text>
<text x="38.7" y="95.6">BLOCK1_IO5</text>
<text x="38.7" y="90.6">BLOCK1_IO3</text>
<text x="85.6" y="90.6">SPI_CS_MUX</text>
<text x="38.7" y="98.2">BLOCK1_IO6</text>
<text x="38.7" y="100.7">BLOCK2_IO6</text>
<text x="87.1" y="100.7">ADC_RDY</text>
<text x="38.7" y="105.8">BLOCK2_IO4</text>
<text x="38.7" y="103.3">BLOCK2_IO5</text>
<text x="85.9" y="105.8">SPI_CS_ADC</text>
<text x="86.5" y="103.3">ADC_ALRT</text>
<text x="38.7" y="110.9">BLOCK2_IO2</text>
<text x="38.7" y="108.3">BLOCK2_IO3</text>
<text x="38.8" y="113.4">BLOCK2_IO1</text>
<text x="86" y="113.4">ADC_RESET</text>
<text x="87.7" y="110.9">ESP_SDA</text>
<text x="87.9" y="108.3">ESP_SCL</text>
<text x="41.1" y="118.5">EXP_IO1</text>
<text x="41.1" y="116">LVL_OE</text>
<text x="88" y="118.5">EXP_IO2</text>
<text x="113.4" y="118.5">3V3_BUCK</text>
<text x="40.3" y="121.1">SPI_SCLK</text>
<text x="88" y="121.1">ANA_PG</text>
<text x="172.6" y="121.1">5V_BUCK</text>
<text x="204.3" y="121.1">5V_BUCK</text>
<text x="237.4" y="121.1">5V_BUCK</text>
<text x="134.7" y="132.5">LED_DIN</text>
<text x="175.3" y="144">GND</text>
<text x="207.1" y="144">GND</text>
<text x="238.9" y="144">GND</text>
<text x="85" y="157.9">GND</text>
</g>
<g font-size="2.3" fill="#000080">
<text x="101.4" y="27.2">5.1 kOhms</text>
<text x="101.4" y="30.7">R1</text>
<text x="101.4" y="34.6">5.1 kOhms</text>
<text x="101.4" y="38.4">R2</text>
<text x="27.6" y="44.7">RST</text>
<text x="63" y="51.4">R3</text>
<text x="23.6" y="59.7">10 Ohms</text>
<text x="23.6" y="57.2">R4</text>
<text x="27.6" y="57.4">430473035826</text>
<text x="48" y="56.2">C1</text>
<text x="63" y="55.9">10 kOhms</text>
<text x="144.7" y="58.7">BOOT</text>
<text x="48" y="61.3">1 µF</text>
<text x="58.2" y="61.3">U1</text>
<text x="93.8" y="63.8">C2</text>
<text x="100.2" y="63.8">C3</text>
<text x="93.8" y="68.9">1 µF</text>
<text x="100.2" y="68.9">22 µF</text>
<text x="144.7" y="71.5">430473035826</text>
<text x="25.1" y="79.1">R5</text>
<text x="27.6" y="82.9">10 kOhms</text>
<text x="23.8" y="86.7">R6</text>
<text x="27.6" y="85.4">10 kOhms</text>
<text x="102.4" y="116.2">R7</text>
<text x="102.4" y="120.8">10 kOhms</text>
<text x="152.3" y="123.6">D1</text>
<text x="184.1" y="123.6">D2</text>
<text x="215.9" y="123.6">D3</text>
<text x="152.3" y="141.4">XL-2020RGBC-WS2812B</text>
<text x="184.1" y="141.4">XL-2020RGBC-WS2812B</text>
<text x="215.9" y="141.4">XL-2020RGBC-WS2812B</text>
<text x="58.2" y="155.4">ESP32-S3-WROOM-1-N8R2</text>
</g>
<g font-size="2.3" fill="#f00">
<text x="124.5" y="67.6">PowerNets</text>
<text x="136.2" y="67.6">i</text>
</g>
</svg>
